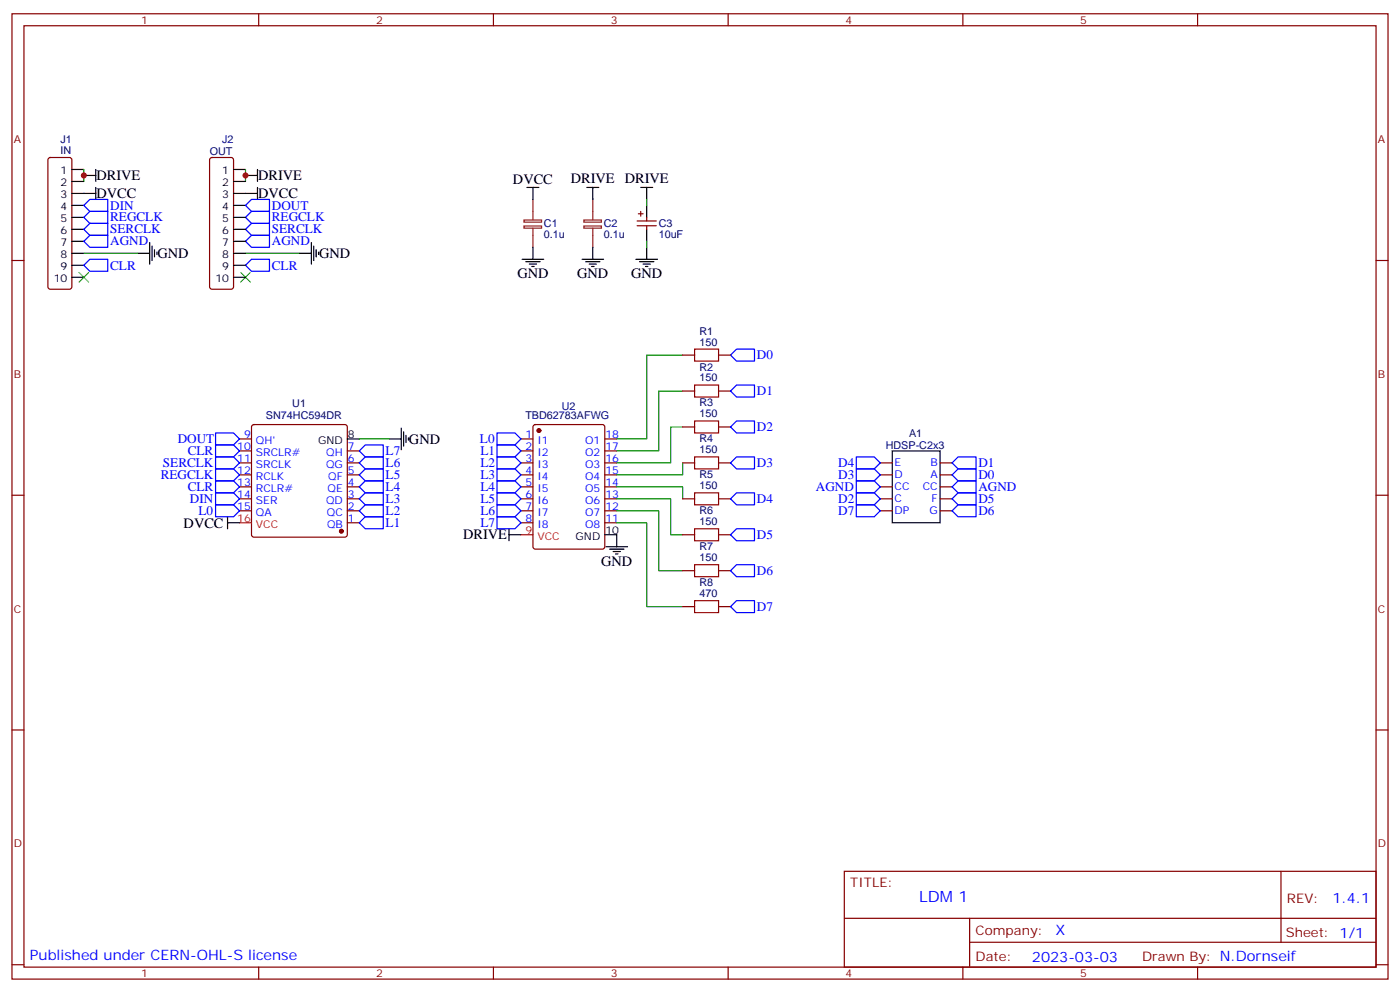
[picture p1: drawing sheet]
<svg xmlns="http://www.w3.org/2000/svg" width="412mm" height="292mm" viewBox="0 0 412 292" stroke-linecap="round" stroke-linejoin="round" font-family="sans-serif">
<g fill="none" stroke="#870000" stroke-width=".35">
<path d="M3.5 4.1h405.4v284.3h-405.4zM7.1 7.6h398.2v277.3h-398.2zM76.2 4.1v3.5M145.3 4.1v3.5M214.5 4.1v3.5M283.6 4.1v3.5M352.8 4.1v3.5M14.3 46.6l.5-.2h5.7l.5 .2 .2 .5v37.4l-.3 .5-.4 .2h-5.7l-.5-.2-.2-.5v-37.4zM62 46.6l.4-.2h5.7l.5 .2 .2 .5v37.4l-.2 .5-.5 .2h-5.7l-.5-.2-.2-.5v-37.4zM3.5 76.7h3.6M187.7 65.1h5.6M187.7 66.5h5.6"/>
<path d="M188 63h1.4M188.7 62.3v1.4M190.5 64v1.1M190.5 66.5v1.1M405.3 76.7h3.6M201.1 115.2h3.5M201.1 104.6h3.5M211.7 115.2h3.5M211.7 104.6h3.5M70.6 129.3h3.5M70.6 132.8h3.5M70.6 136.3h3.5"/>
<path d="M70.6 139.9h3.5M74.3 125.3l.5-.2h26.8l.5 .2 .2 .5v31.7l-.2 .5-.5 .2h-26.8l-.5-.2-.2-.5v-31.7zM102.3 132.8h3.5M102.3 136.3h3.5M102.3 139.9h3.5M153.5 129.3h3.5M153.5 132.8h3.5M153.5 136.3h3.5M153.5 139.9h3.5M157.2 125.3l.5-.2h19.7l.7 .4 .1 35.5-.5 .7h-20l-.7-.4v-35.5zM178.2 129.3h3.5M178.2 132.8h3.5"/>
<path d="M178.2 136.3h3.5M178.2 139.9h3.5M201.1 136.3h3.5M201.1 125.8h3.5M211.7 136.3h3.5M211.7 125.8h3.5M259.3 136.3h3.5M259.3 139.9h3.5M276.9 136.3h3.6M276.9 139.9h3.6M3.5 145.9h3.6M70.6 143.4h3.5"/>
<path d="M70.6 146.9h3.5M70.6 150.5h3.5M102.3 143.4h3.5M102.3 146.9h3.5M102.3 150.5h3.5M102.3 154h3.5M153.5 143.4h3.5M153.5 146.9h3.5M153.5 150.5h3.5M153.5 154h3.5M178.2 143.4h3.5M178.2 146.9h3.5"/>
<path d="M178.2 150.5h3.5M178.2 154h3.5M201.1 146.9h3.5M201.1 157.5h3.5M211.7 146.9h3.5M211.7 157.5h3.5M259.3 143.4h3.5M259.3 146.9h3.5M259.3 150.5h3.5M276.9 143.4h3.6M276.9 146.9h3.6M276.9 150.5h3.6"/>
<path d="M405.3 145.9h3.6M201.1 178.7h3.5M201.1 168.1h3.5M211.7 178.7h3.5M211.7 168.1h3.5M3.5 215h3.6M405.3 215h3.6M248.7 256.6h156.6v28.3h-156.6zM377.3 256.7v20.8M248.7 270.5h156.5M285.6 277.5h119.6M285.6 270.5v14.1"/>
<path d="M3.5 284.2h3.6M76.2 284.9v3.5M145.3 284.9v3.5M214.5 284.9v3.5M283.6 284.9v3.5M352.8 284.9v3.5M405.3 284.2h3.6"/>
</g>
<g fill="#870000" stroke="#870000" stroke-width=".35">
<circle cx="158.7" cy="126.8" r=".53"/>
<circle cx="100.5" cy="156.5" r=".53"/>
</g>
<path d="M70.6 154h3.5M153.5 157.5h3.5" fill="none" stroke="#f00" stroke-width=".35"/>
<g fill="none" stroke="#000" stroke-width=".35">
<path d="M21.2 49.9h3.5M21.2 53.4h3.5M21.2 57h7M24.7 51.7h3.5M28.2 49.9v3.5M28.2 55.2v3.5M68.8 49.9h3.5M68.8 53.4h3.5M68.8 57h7M72.3 51.7h3.5M75.8 49.9v3.5M75.8 55.2v3.5"/>
<path d="M155.2 55.2h3.5M157 55.2v3.5M172.9 55.2h3.5M174.6 55.2v3.5M188.7 55.2h3.6M190.5 55.2v3.5M21.2 60.5h3.5M21.2 64h3.5M21.2 67.6h3.5M21.2 71.1h3.5M21.2 74.6h3.5M21.2 78.1h3.5"/>
<path d="M40.6 74.6h3.5M44.1 71.4v6.4M44.8 72.5v4.2M45.5 73.6v2.1M46.2 74.3v.7M68.8 60.5h3.5M68.8 64h3.5M68.8 67.6h3.5M68.8 71.1h3.5M68.8 74.6h3.5M68.8 78.1h3.5M88.2 74.6h3.5"/>
<path d="M91.7 71.4v6.4M92.4 72.5v4.2M93.1 73.6v2.1M93.8 74.3v.7M153.8 76.4h6.4M154.9 77.1h4.2M155.9 77.8h2.1M156.6 78.5h.7M157 72.8v3.6M171.4 76.4h6.4M172.5 77.1h4.2M173.6 77.8h2.1"/>
<path d="M174.3 78.5h.7M174.6 72.8v3.6M187.3 76.4h6.4M188.4 77.1h4.2M189.4 77.8h2.2M190.1 78.5h.8M190.5 60.5v3.5M190.5 67.6v3.5M190.5 72.8v3.6M21.2 81.7h3.5M68.8 81.7h3.5M102.3 129.3h3.5"/>
<path d="M114.7 129.3h3.5M118.2 126.1v6.4M118.9 127.2v4.2M119.6 128.2v2.2M120.3 128.9v.7M262.8 132.8h14.1v21.2h-14.1zM67 154h3.6M67 152.2v3.6M149.9 157.5h3.6M149.9 155.8v3.5M178.2 157.5h3.5v3.5M178.5 161h6.4"/>
<path d="M179.6 161.7h4.2M180.6 162.5h2.1M181.3 163.2h.7"/>
</g>
<g fill="none" stroke="#00f" stroke-width=".35">
<path d="M24.7 60.5l1.8-1.8h5.2v3.6h-5.2zM24.7 64l1.8-1.7h5.2v3.5h-5.2zM24.7 67.6l1.8-1.8h5.2v3.5h-5.2zM24.7 71.1l1.8-1.8h5.2v3.5h-5.2zM24.7 78.1l1.8-1.7h5.2v3.5h-5.2zM72.3 78.1l1.8-1.7h5.3v3.5h-5.3zM72.3 71.1l1.8-1.8h5.3v3.5h-5.3zM72.3 67.6l1.8-1.8h5.3v3.5h-5.3zM72.3 64l1.8-1.7h5.3v3.5h-5.3zM72.3 60.5l1.8-1.8h5.3v3.6h-5.3zM215.2 104.6l1.8-1.8h5.2v3.6h-5.2zM217 113.4h5.2v3.5h-5.2l-1.8-1.7z"/>
<path d="M63.5 138.1h5.3l1.8 1.8-1.8 1.7h-5.3zM63.5 134.6h5.3l1.8 1.7-1.8 1.8h-5.3zM63.5 127.5h5.3l1.8 1.8-1.8 1.8h-5.3zM63.5 131.1h5.3l1.8 1.7-1.8 1.8h-5.3zM105.8 139.9l1.8-1.8h5.3v3.5h-5.3zM105.8 136.3l1.8-1.7h5.3v3.5h-5.3zM105.8 132.8l1.8-1.7h5.3v3.5h-5.3zM146.4 127.5h5.3l1.8 1.8-1.8 1.8h-5.3zM146.4 131.1h5.3l1.8 1.7-1.8 1.8h-5.3zM146.4 134.6h5.3l1.8 1.7-1.8 1.8h-5.3zM146.4 138.1h5.3l1.8 1.8-1.8 1.7h-5.3zM215.2 125.8l1.8-1.8h5.2v3.5h-5.2z"/>
<path d="M215.2 136.3l1.8-1.7h5.2v3.5h-5.2zM252.2 138.1h5.3l1.8 1.8-1.8 1.7h-5.3zM252.2 134.6h5.3l1.8 1.7-1.8 1.8h-5.3zM280.5 139.9l1.7-1.8h5.3v3.5h-5.3zM282.2 134.6h5.3v3.5h-5.3l-1.7-1.8zM63.5 148.7h5.3l1.8 1.8-1.8 1.7h-5.3zM63.5 145.2h5.3l1.8 1.7-1.8 1.8h-5.3zM63.5 141.6h5.3l1.8 1.8-1.8 1.8h-5.3zM105.8 154l1.8-1.8h5.3v3.6h-5.3zM105.8 150.5l1.8-1.8h5.3v3.5h-5.3zM105.8 146.9l1.8-1.7h5.3v3.5h-5.3zM105.8 143.4l1.8-1.8h5.3v3.6h-5.3z"/>
<path d="M146.4 141.6h5.3l1.8 1.8-1.8 1.8h-5.3zM146.4 145.2h5.3l1.8 1.7-1.8 1.8h-5.3zM146.4 148.7h5.3l1.8 1.8-1.8 1.7h-5.3zM146.4 152.2h5.3l1.8 1.8-1.8 1.8h-5.3zM215.2 146.9l1.8-1.7h5.2v3.5h-5.2zM215.2 157.5l1.8-1.7h5.2v3.5h-5.2zM252.2 145.2h5.3l1.8 1.7-1.8 1.8h-5.3zM252.2 148.7h5.3l1.8 1.8-1.8 1.7h-5.3zM252.2 141.6h5.3l1.8 1.8-1.8 1.8h-5.3zM280.5 146.9l1.7-1.7h5.3v3.5h-5.3zM282.2 148.7h5.3v3.5h-5.3l-1.7-1.7zM282.2 141.6h5.3v3.6h-5.3l-1.7-1.8z"/>
<path d="M215.2 178.7l1.8-1.8h5.2v3.5h-5.2zM217 166.3h5.2v3.6h-5.2l-1.8-1.8z"/>
</g>
<g fill="none" stroke="#008700" stroke-width=".35">
<path d="M24.7 49.9v3.5M72.3 49.9v3.5M190.5 58.7v1.8M24.7 74.6h15.9M72.3 74.6h15.9M190.5 71.1v1.7M201.1 115.2h-7.1v17.6h-12.3M201.1 104.6h-10.6v24.7h-8.8M105.8 129.3h8.9M201.1 136.3v3.6h-19.4M201.1 125.8h-3.5v10.5h-15.9M181.7 143.4h19.4v3.5"/>
<path d="M181.7 146.9h15.9v10.6h3.5M181.7 150.5h12.3v17.6h7.1M181.7 154h8.8v24.7h10.6"/>
</g>
<path d="M157 58.7v6M174.6 58.7v6M154.3 64.8h5.2v.6h-5.2zM154.3 66.6h5.2v.6h-5.2zM157 67.2v5.6M172 64.8h5.2v.6h-5.2zM172 66.6h5.2v.6h-5.2zM174.6 67.2v5.6" fill="none" stroke="#8c2424" stroke-width=".35"/>
<path d="M204.6 113.4h7.1v3.5h-7.1zM204.6 102.8h7.1v3.6h-7.1zM204.6 134.6h7.1v3.5h-7.1zM204.6 124h7.1v3.5h-7.1zM204.6 155.8h7.1v3.5h-7.1zM204.6 145.2h7.1v3.5h-7.1zM204.6 176.9h7.1v3.5h-7.1zM204.6 166.3h7.1v3.6h-7.1z" fill="none" stroke="#a10000" stroke-width=".35"/>
<path d="M23.3 80.3l2.8 2.8M26.1 80.3l-2.8 2.8M70.9 80.3l2.8 2.8M73.7 80.3l-2.8 2.8" fill="none" stroke="#3c3" stroke-width=".35"/>
<g fill="#c00">
<circle cx="24.7" cy="51.7" r=".88"/>
<circle cx="72.3" cy="51.7" r=".88"/>
</g>
<text font-size="4.6" fill="#00f" x="270.8" y="265.7">LDM 1</text>
<g font-size="4.2">
<text x="28.4" y="53.1">DRIVE</text>
<text x="76" y="53.1">DRIVE</text>
<text x="168.2" y="54">DRIVE DRIVE</text>
<text x="28.4" y="58.3">DVCC</text>
<text x="76" y="58.3">DVCC</text>
<text x="151.1" y="54.2">DVCC</text>
<text x="46.4" y="76.1">GND</text>
<text x="94" y="76.1">GND</text>
<text x="152.4" y="82">GND</text>
<text x="170" y="82">GND</text>
<text x="185.9" y="82">GND</text>
<text x="120.5" y="130.7">GND</text>
<text x="54.1" y="155.4">DVCC</text>
<text x="136.4" y="158.9">DRIVE</text>
<text x="177.1" y="166.7">GND</text>
</g>
<g font-size="4.2" fill="#00f">
<text x="392.5" y="265.9">1.4.1</text>
<text x="310.9" y="275.5">X</text>
<text x="8.8" y="282.8">Published under CERN-OHL-S license</text>
<text x="304" y="283.3">2023-03-03</text>
</g>
<g font-size="3.9" fill="#00f">
<text x="32.5" y="61.7">DIN</text>
<text x="32.5" y="65.2">REGCLK</text>
<text x="80.1" y="65.2">REGCLK</text>
<text x="80.1" y="61.7">DOUT</text>
<text x="32.5" y="68.8">SERCLK</text>
<text x="80.1" y="68.8">SERCLK</text>
<text x="32.5" y="72.3">AGND</text>
<text x="80.1" y="72.3">AGND</text>
<text x="32.5" y="79.5">CLR</text>
<text x="80.1" y="79.5">CLR</text>
<text x="223" y="105.9">D0</text>
<text x="223" y="116.5">D1</text>
<text x="52.3" y="130.6">DOUT</text>
<text x="141.4" y="130.6">L0</text>
<text x="223" y="127">D2</text>
<text x="48" y="137.6">SERCLK</text>
<text x="55.3" y="134.1">CLR</text>
<text x="113.6" y="137.7">L6</text>
<text x="113.6" y="134.1">L7</text>
<text x="141.5" y="134.1">L1</text>
<text x="141.5" y="137.6">L2</text>
<text x="223" y="137.6">D3</text>
<text x="246.9" y="137.7">D4</text>
<text x="288.2" y="137.6">D1</text>
<text x="47.3" y="141.1">REGCLK</text>
<text x="113.6" y="141.2">L5</text>
<text x="141.5" y="141.2">L3</text>
<text x="246.9" y="141.2">D3</text>
<text x="288.2" y="141.1">D0</text>
<text x="55.3" y="144.7">CLR</text>
<text x="55.9" y="148.2">DIN</text>
<text x="113.6" y="148.2">L3</text>
<text x="113.6" y="144.7">L4</text>
<text x="141.5" y="144.7">L4</text>
<text x="141.5" y="148.2">L5</text>
<text x="223" y="148.2">D4</text>
<text x="240.4" y="144.7">AGND</text>
<text x="246.9" y="148.3">D2</text>
<text x="288.2" y="148.2">D5</text>
<text x="288.2" y="144.7">AGND</text>
<text x="58.5" y="151.7">L0</text>
<text x="113.6" y="155.3">L1</text>
<text x="113.6" y="151.8">L2</text>
<text x="141.5" y="151.7">L6</text>
<text x="141.5" y="155.3">L7</text>
<text x="246.9" y="151.8">D7</text>
<text x="288.2" y="151.7">D6</text>
<text x="223" y="158.8">D5</text>
<text x="223" y="169.4">D6</text>
<text x="223" y="180">D7</text>
</g>
<g font-size="3.9" fill="#800">
<text x="250.5" y="261.2">TITLE:</text>
<text x="379.1" y="265.9">REV:</text>
<text x="287.4" y="275.4">Company:</text>
<text x="378.7" y="276">Sheet: 1/1</text>
<text x="287.4" y="283.1">Date:</text>
<text x="336.4" y="283.2">Drawn By: N.Dornseif</text>
</g>
<g font-size="3.2" fill="#800">
<text x="41.6" y="7.1">1</text>
<text x="110.8" y="7.1">2</text>
<text x="179.9" y="7.1">3</text>
<text x="249.1" y="7.1">4</text>
<text x="318.2" y="7.1">5</text>
<text x="4.1" y="42.2">A</text>
<text x="405.9" y="42.2">A</text>
<text x="4.1" y="111.3">B</text>
<text x="405.9" y="111.3">B</text>
<text x="4.1" y="180.4">C</text>
<text x="405.9" y="180.4">C</text>
<text x="4.1" y="249.6">D</text>
<text x="405.9" y="249.6">D</text>
<text x="41.6" y="287.9">1</text>
<text x="110.8" y="287.9">2</text>
<text x="179.9" y="287.9">3</text>
<text x="249.1" y="287.9">4</text>
<text x="318.2" y="287.9">5</text>
</g>
<g font-size="3.2" fill="#000080">
<text x="17.9" y="45.3">IN</text>
<text x="17.9" y="42.1">J1</text>
<text x="61.8" y="45.7">OUT</text>
<text x="65.5" y="42.1">J2</text>
<text x="160.2" y="70.2">0.1u</text>
<text x="160.2" y="66.9">C1</text>
<text x="177.9" y="70.2">0.1u</text>
<text x="177.9" y="66.9">C2</text>
<text x="194" y="70.2">10uF</text>
<text x="194" y="67">C3</text>
<text x="206" y="101.8">150</text>
<text x="206" y="98.6">R1</text>
<text x="206" y="112.4">150</text>
<text x="206" y="109.1">R2</text>
<text x="86.1" y="119.9">U1</text>
<text x="206" y="119.7">R3</text>
<text x="78.3" y="123.4">SN74HC594DR</text>
<text x="154.8" y="123.3">TBD62783AFWG</text>
<text x="165.5" y="120.7">U2</text>
<text x="206" y="122.9">150</text>
<text x="206" y="130.3">R4</text>
<text x="267.8" y="128.6">A1</text>
<text x="206" y="133.5">150</text>
<text x="260.9" y="132.2">HDSP-C2x3</text>
<text x="206" y="140.9">R5</text>
<text x="206" y="144.1">150</text>
<text x="206" y="154.7">150</text>
<text x="206" y="151.5">R6</text>
<text x="206" y="165.3">150</text>
<text x="206" y="162.1">R7</text>
<text x="206" y="172.6">R8</text>
<text x="206" y="175.9">470</text>
</g>
<g font-size="3.2">
<text x="17.8" y="51.3">1</text>
<text x="65.5" y="51.3">1</text>
<text x="17.8" y="54.9">2</text>
<text x="17.8" y="58.4">3</text>
<text x="65.5" y="54.9">2</text>
<text x="65.5" y="58.4">3</text>
<text x="17.8" y="61.9">4</text>
<text x="17.8" y="65.4">5</text>
<text x="65.5" y="61.9">4</text>
<text x="65.5" y="65.4">5</text>
<text x="17.8" y="69">6</text>
<text x="65.5" y="69">6</text>
<text x="17.8" y="72.5">7</text>
<text x="17.8" y="76">8</text>
<text x="65.5" y="72.5">7</text>
<text x="65.5" y="76">8</text>
<text x="15.8" y="83.1">10</text>
<text x="17.8" y="79.6">9</text>
<text x="63.5" y="83.1">10</text>
<text x="65.5" y="79.6">9</text>
<text x="93.7" y="130.7">GND</text>
<text x="102.5" y="128.9">8</text>
<text x="169.6" y="158.9">GND</text>
<text x="178.3" y="157.2">10</text>
</g>
<g font-size="3.2" fill="#00f">
<text x="71.9" y="128.9">9</text>
<text x="75.4" y="130.7">QH'</text>
<text x="154.8" y="128.9">1</text>
<text x="158.3" y="130.7">I1</text>
<text x="172.3" y="130.7">O1</text>
<text x="178.3" y="128.9">18</text>
<text x="69.9" y="132.5">10</text>
<text x="69.9" y="136">11</text>
<text x="75.4" y="134.2">SRCLR#</text>
<text x="75.4" y="137.8">SRCLK</text>
<text x="96" y="137.8">QG</text>
<text x="96.1" y="134.2">QH</text>
<text x="102.5" y="136">6</text>
<text x="102.5" y="132.5">7</text>
<text x="154.8" y="132.5">2</text>
<text x="154.8" y="136">3</text>
<text x="158.3" y="134.2">I2</text>
<text x="158.3" y="137.8">I3</text>
<text x="172.3" y="137.8">O3</text>
<text x="172.3" y="134.2">O2</text>
<text x="178.3" y="136">16</text>
<text x="178.3" y="132.5">17</text>
<text x="263.5" y="137.4">E</text>
<text x="274.1" y="137.4">B</text>
<text x="69.9" y="139.5">12</text>
<text x="69.9" y="143.1">13</text>
<text x="75.4" y="141.3">RCLK</text>
<text x="96.7" y="141.3">QF</text>
<text x="102.5" y="143.1">4</text>
<text x="102.5" y="139.5">5</text>
<text x="154.8" y="139.5">4</text>
<text x="154.8" y="143.1">5</text>
<text x="158.3" y="141.3">I4</text>
<text x="172.3" y="141.3">O4</text>
<text x="178.3" y="143.1">14</text>
<text x="178.3" y="139.5">15</text>
<text x="263.5" y="140.9">D</text>
<text x="274.1" y="140.9">A</text>
<text x="69.9" y="146.6">14</text>
<text x="75.4" y="144.8">RCLR#</text>
<text x="75.4" y="148.3">SER</text>
<text x="96.1" y="148.3">QD</text>
<text x="96.5" y="144.8">QE</text>
<text x="102.5" y="146.6">3</text>
<text x="154.8" y="146.6">6</text>
<text x="158.3" y="144.8">I5</text>
<text x="158.3" y="148.3">I6</text>
<text x="172.3" y="148.3">O6</text>
<text x="172.3" y="144.8">O5</text>
<text x="178.3" y="146.6">13</text>
<text x="263.5" y="144.5">CC</text>
<text x="263.5" y="148">C</text>
<text x="271.8" y="144.5">CC</text>
<text x="274.4" y="148">F</text>
<text x="69.9" y="150.1">15</text>
<text x="75.4" y="151.9">QA</text>
<text x="96.3" y="151.9">QC</text>
<text x="96.3" y="155.4">QB</text>
<text x="102.5" y="153.6">1</text>
<text x="102.5" y="150.1">2</text>
<text x="154.8" y="150.1">7</text>
<text x="154.8" y="153.6">8</text>
<text x="158.3" y="151.9">I7</text>
<text x="158.3" y="155.4">I8</text>
<text x="172.3" y="155.4">O8</text>
<text x="172.3" y="151.9">O7</text>
<text x="178.3" y="153.6">11</text>
<text x="178.3" y="150.1">12</text>
<text x="263.5" y="151.5">DP</text>
<text x="273.8" y="151.5">G</text>
</g>
<g font-size="3.2" fill="#f00">
<text x="69.9" y="153.6">16</text>
<text x="75.4" y="155.4">VCC</text>
<text x="154.8" y="157.2">9</text>
<text x="158.3" y="158.9">VCC</text>
</g>
</svg>
